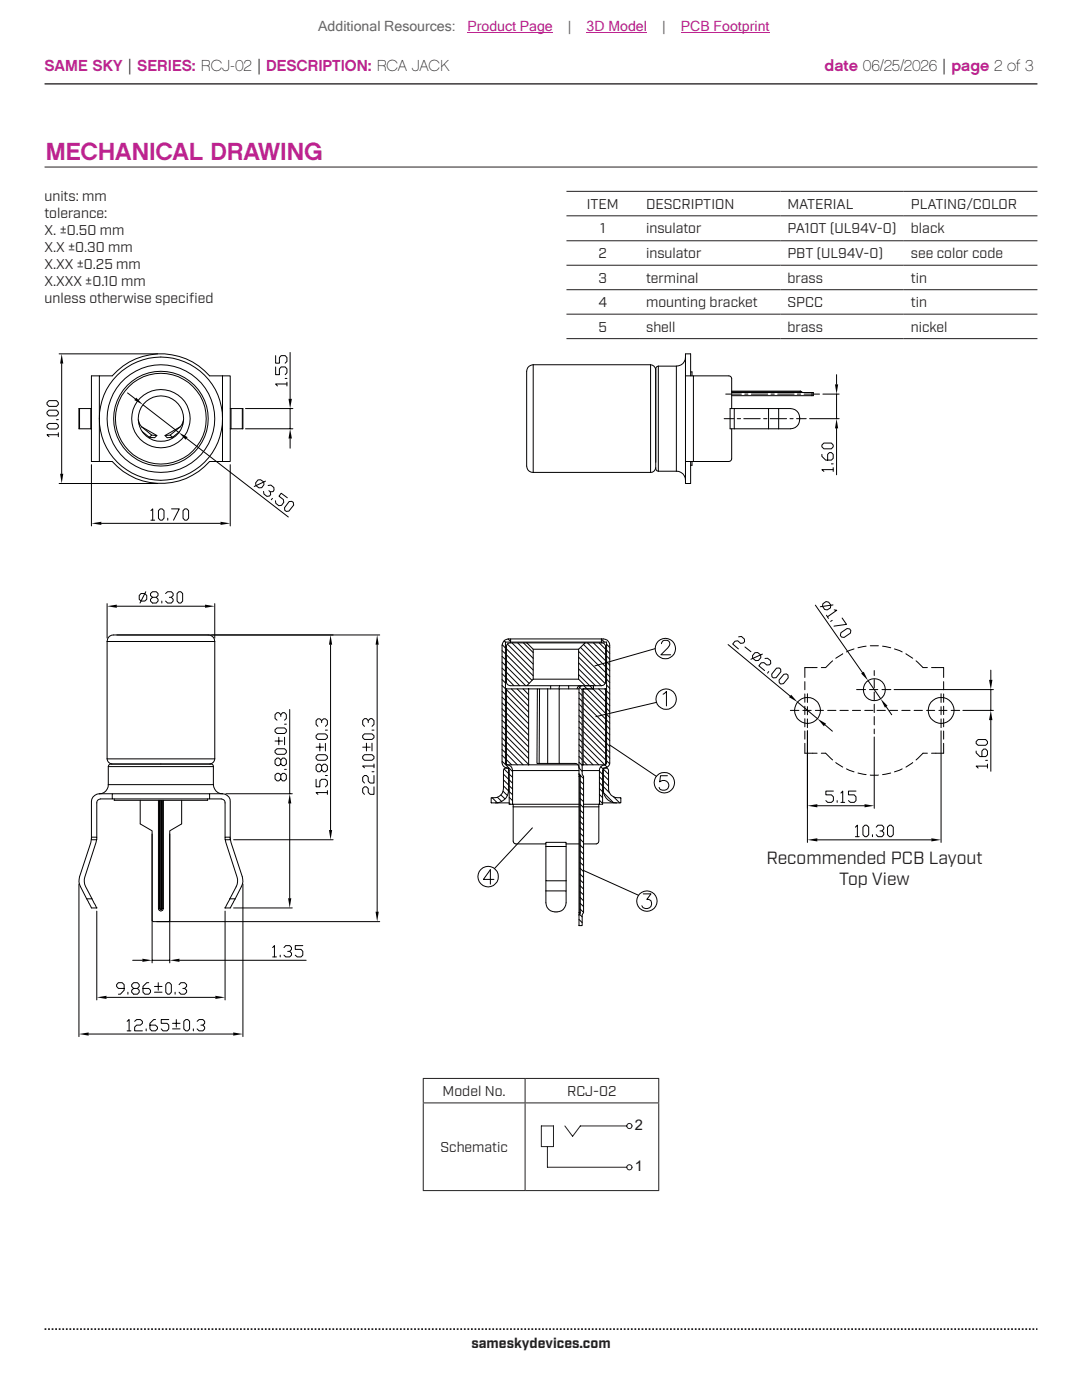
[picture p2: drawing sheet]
<svg xmlns="http://www.w3.org/2000/svg" width="216mm" height="279mm" viewBox="0 0 216 279" stroke-linecap="round" stroke-linejoin="round" font-family="sans-serif">
<path d="M8.9 16.7h198.1" fill="none" stroke="#231f20" stroke-width=".26"/>
<path d="M8.9 265.3h198.1" fill="none" stroke="#231f20" stroke-width=".35" stroke-dasharray=".4 .4 .4 .4 .4 .4" stroke-dashoffset=".7" stroke-linecap="butt"/>
<g fill="none" stroke="#231f20" stroke-width=".2">
<path d="M8.9 33.3h198.1M113 38.2h94M113 43.1h94M113 48.1h94M113 52.9h94M113 57.8h94M113 62.7h94M113 67.6h94M84.4 215.2h47.1M84.5 215.3v4.7M104.8 215.3v4.7M131.4 215.3v4.7"/>
<path d="M84.4 220.1h47.1M84.4 237.6h47.1M84.5 220.2v17.3M104.8 220.2v17.3M108 224.7h2.4v4.1h-2.4zM109.2 228.8v4.1h15.9M112.7 224.7l1.6 2.1 1.5-2.1h9.3M131.4 220.2v17.3"/>
<circle cx="125.6" cy="224.7" r=".52"/>
<circle cx="125.6" cy="233" r=".52"/>
</g>
<g fill="none" stroke="#000" stroke-width=".2">
<path d="M11.8 70.6h19.7M12.3 72.6v22M19.8 75h-1.6v17.1h1.6M25.4 78.4l1.6 1.2M44.4 75h-2.6a12.9 12.9 0 0 0-19.4 0h-2.6v8.6M44.4 75h1.5v17.1h-1.5M44.4 75v8.6M55 73.2v1.6h.8v-1.2l.3-.4h.8l.4 .4v.8l-.4 .4M55 71v1.5h.8v-1.1l.3-.4h.8l.4 .4v.7l-.4 .4M56.9 75.5h.4M57.3 76.6h-2.3l.4 .4M57.3 76.3v.7"/>
<path d="M57.9 70.3v9.3M106.4 72.8a1.33 1.33 0 0 0-1.3 1.3v18.9a1.25 1.25 0 0 0 1.3 1.3M106.4 72.8v21.5M106.4 72.8h23.4M129.8 72.8a1.1 1.1 0 0 1 1 .9M129.8 72.8v21.5M131.4 73.1l-.3 .1-.3 .4v19.9l.3 .5h.3M131.4 73.1h3.6M131.4 73.1v20.9M135 73.1v20.9M136.8 75h1.6M136.8 71.3a1.76 1.76 0 0 1-1.8 1.8"/>
<path d="M137.8 75v-4.4h-1v25.9h1v-4.4M137.8 74.2h.3v.8M144.8 78.7h3.1M146 78.3h16v.7M146 78.1h13.7v.2M146 78.2h13.9M148.6 78.7h.6M149.9 78.7h3.3M153.8 78.7h.7M155.2 78.7h3.3M159.1 78.7h.7M159.7 78.1l.5 .2"/>
<path d="M160.4 78.7h3.1M162 78.3h.3v.7h-16.3M164.2 78.7h3.2M166.9 74.8v1.9M166.9 78.7v4.9M9.4 84.9l.4-.4h1.5l.3 .4v.4l-.3 .3h-1.5l-.4-.3zM9.4 82.3l.4-.4h1.5l.3 .4v.3l-.3 .4h-1.5l-.4-.4zM9.4 80.4l.4-.4h1.5l.3 .4v.3l-.3 .4h-1.5l-.4-.4zM11.3 83.8h.3M11.6 86.8h-2.2l.4 .4M11.6 86.4v.8M11.8 96.5h19.7"/>
<path d="M15.9 81.5v4.1h2.2M18.1 85.6h.1M18.1 81.5v4.1M18.2 81.5h-2.4v4.1h.1M18.2 92.7v12.3M19.8 83.6v8.5h2.6a13 13 0 0 0 19.4 0h2.6v-8.5M27.6 83.8l.3 .8h-.2M27.9 84.6l.4 .6M28.3 85.2l2 1.6-.5 .5-1.4-1.2M28.3 85.2l3 1.7M28.5 80.8l7.2 5.5M30.3 86.8l1 .1-.4 .5-1.1-.1"/>
<path d="M34 86.8l-1.1 .1 .5 .5 1-.1M36 85.2l-3.1 1.7M36.4 84.6l-.4 .6-2 1.6 .4 .5 1.5-1.2M36.4 84.6h.1M36.6 83.8l-.2 .8M37.2 87.5l20.3 15.7M44.4 83.6a12.3 12.3 0 0 0-12.3-12.3 12.3 12.3 0 0 0-12.3 12.3M44.4 83.6a12.3 12.3 0 0 1-12.3 12.3 12.3 12.3 0 0 1-12.3-12.3M45.9 92.7v12.3M45.9 81.5h2.6v4.1h-.1M45.9 85.6h.2M46.1 81.5v4.1"/>
<path d="M48.4 81.5v4.1h-2.3M49 85.6h9.4M49 81.5h9.4M51.5 95.8l.5-.1 .6 .5 .1 .5-.5 .6-.5 .1-.6-.5-.1-.5zM52.6 98.1l.1 .5 .6 .5 .5-.1 .2-.3-.1-.5M53 96l-2.3 1.1M53.5 96.9l.6-.1 .5 .5 .1 .5-.2 .3-.6 .1-.2-.3M54.4 99.5l-.3 .2M57.3 99.3l-1.2-.9-.4 .6 .8 .7 .1 .6-.4 .5-.6 .1-.6-.4v-.6M57.9 81.5v4.1M57.9 87.5v2M106.4 94.3h23.4"/>
<path d="M130.8 93.3a1.01 1.01 0 0 1-1 1M131.4 94h3.6M135 94a1.76 1.76 0 0 1 1.8 1.9M136.8 92.1h1.6M138.1 92.1v.8h-.3M144.5 83.6h1.9M146 81.5v-6l-.3-.4-7.3-.1v17.1l7.3-.1 .3-.4v-6M146.5 81.5h-.8v4.1h12a2.03 2.03 0 0 0 1.9-2 2.03 2.03 0 0 0-1.9-2.1h-2.3M147.1 83.6h.7M148.4 83.6h3.3M152.4 83.6h.6M153.4 81.5h2v4.1"/>
<path d="M153.4 81.5h-6.9v4.1M153.4 81.5v4.1M153.7 83.6h3.3M157.6 83.6h.7M158.9 83.6h2M161.5 83.6h5.9M164 88.8l.4-.4h1.5l.4 .4v.4l-.4 .4h-1.5l-.4-.4zM164 90.7v.4l.8 .7h1.1l.4-.3v-.8l-.4-.4h-.4l-.4 .4v1.1M165.9 92.6h.4M166.3 93.7h-2.3l.4 .4M166.3 93.3v.8M166.9 85.5v9.3"/>
<path d="M20.2 104.4h23.8M28.1 118.5h.8l.4 .3v.8l-.4 .4h-.8l-.3-.4v-.8zM29.1 118.1l-1.2 2.3M30.1 101.9l.4-.3v2.2M30.1 103.8h.8M31.2 119.2l.3 .4v.4l-.3 .4h-.8l-.4-.4v-.4l.4-.4h.8l.3-.4v-.3l-.3-.4h-.8l-.4 .4v.3l.4 .4M32 101.6h.4l.3 .3v1.5l-.3 .4h-.4l-.4-.4v-1.5zM32.3 120v.4M33 118.5l.4-.4h.8l.3 .4v.3l-.3 .4h-.4M33.5 103.4v.4M34.2 119.2l.3 .4v.4l-.3 .4h-.8l-.4-.4M34.2 101.6h1.6l-1.2 2.2"/>
<path d="M35.7 118.1h.4l.3 .4v1.5l-.3 .4h-.4l-.4-.4v-1.5zM36.9 101.6h.4l.3 .3v1.5l-.3 .4h-.4l-.4-.4v-1.5zM57.7 100.1h.5l.3 .2 .1 .5-.9 1.2-.6 .1-.3-.3v-.5zM21.4 120.5v6.9M21.4 128v23.4M21.4 128h21.5M23.3 121h17.6M41.5 126.7a1.3 1.3 0 0 1 1.4 1.3M42.9 120.5v6.9M42.9 128v23.4M66 128.7v37M75.3 128.7v53.3"/>
<path d="M75.8 126.7h-53.1a1.25 1.25 0 0 0-1.3 1.3M100.2 132.1l.7 .7M100.2 139.1l.7 .7M100.2 138l.7 .6M100.2 136.8l.7 .6M100.2 135.6l.7 .7M100.2 134.5l.7 .6M100.2 133.3l.7 .7M100.2 131l.7 .6M100.2 129.8l.7 .7M100.2 128.7l.7 .6M100.6 127.9l.3 .2"/>
<path d="M100.9 128.1v24.1M100.9 128.1h20.1v24.1M101.1 140l4.4 4.4M101.1 138.8l4.4 4.5M101.1 137.6l4.4 4.5M101.1 129.5l5.3 5.4M101.1 130.7l5.1 5.1M101.1 131.8l4.5 4.6M101.1 133l3.8 3.8M101.1 134.2l2.6 2.6M101.1 135.3l1.5 1.5M101.3 128.5l5.1 5.2"/>
<path d="M101.4 127.5l.5 .5M101.9 127.5a1.38 1.38 0 0 0-1.7 1.3v23.4a1.21 1.21 0 0 0 1.2 1.1l.2 .5v6.7h13.9M102 137.5l3.5 3.5M102.2 128.3l4.2 4.2M103.2 137.5l2.3 2.3M103.3 128.3l3.1 3.1M104.4 137.5l1.1 1.1M104.5 128.3l1.9 1.9M105.1 128.3l1.3 1.3h9.1M105.1 128.3h11.7l-1.3 1.3M105.1 128.3h-3.3a.69 .69 0 0 0-.7 .8v7a.75 .75 0 0 0 .7 .7h3.3M105.5 137.5v15.1"/>
<path d="M106.4 135.5l-1.3 1.3h4.7M106.4 129.6v5.9M107.2 137.5h-6.1v15.1h14.2M107.7 137.5h-.5l-.1 14.9h.5M109.3 137.5v14.9M109.3 137.5h-1.6l-.1 14.9M111.7 136.8l-.1 .7h-2.3M111.7 136.8h1.8v.7M111.7 136.8h-1.8v.7M113.5 136.8h2.7M115.5 134.6l5.3 5.4M115.5 130l5.3 5.3"/>
<path d="M115.5 131.2l5.3 5.2M115.5 132.3l4.5 4.5M115.5 133.5l3.3 3.3M115.5 129.6v5.9M115.5 139.3l.7 .7M115.5 138.2l.7 .6M115.5 137.5h-3.9v14.9h3.1a.81 .81 0 0 1 .8 .8M115.6 137.1l.6 .6M115.8 136.8l-.3 .1-.4 .6M115.8 129.2l5 5M116.2 136.8l-.6 .4-.1 .3M116.2 136.8h2.2v.7h-2.1l-.1 .1v16.9l.2 .4v27.3l-.2 .4v2.1h-.7v-47.2"/>
<path d="M116.4 139l4.4 4.5M116.4 137.9l4.4 4.4M116.4 128.6l4.4 4.5M116.5 136.8l4.3 4.4M116.8 128.3h3.2a.74 .74 0 0 1 .8 .8v7a.81 .81 0 0 1-.8 .7h-3.2l-1.3-1.3h-9.1M117.2 128.3l3.6 3.6M118.4 128.3l2.4 2.4M119.4 137.5l1.4 1.4M119.6 128.3l1.2 1.3M120 127.5v.6M120 127.5a1.33 1.33 0 0 1 1.7 1.3v23.4a1.21 1.21 0 0 1-1.2 1.1l-.3 .5v6.7h-3.8M120 127.6l.6 .5"/>
<path d="M120 127.5h-18.1v.6M120.6 137.5l.2 .2M121 130.9l.7 .6M121 139l.7 .7M121 137.9l.7 .6M121 136.7l.7 .7M121 135.5l.7 .7M121 134.4l.7 .6M121 133.2l.7 .7M121 132.1l.7 .6M121 129.7l.7 .7M121 128.6l.7 .6"/>
<path d="M130.7 129.5l-12 3.4M132 128.5l.3-.6a.98 .98 0 0 1 1.2 .2 .93 .93 0 0 1-.2 1.2l-1.4 1.4h1.9M132.3 138.6l.7-.6v2.9M145.3 128.6l12.3 10.3M147.4 127.1l.5-.1 .6 .5 .1 .5-.3 .3-.5 .1-.6-.5-.5 .1-.5 .5 1.1 1M148.6 129.1l1.2 1M150.6 130.3l.6-.1 .6 .5v.6l-.5 .5h-.5l-.6-.4v-.5zM152.1 130.5l-2.3 1.1M152.6 131.4h.6l.6 .4v.6l-.2 .3h-.6l-.6-.5-.5 .1-.5 .6 1.2 .9M153.4 134l-.2 .3M154.9 133.3h.6l.3 .2v.6l-.9 1.1-.6 .1-.3-.3v-.5zM156.4 134.6l.5-.1 .3 .2 .1 .6-1 1.1-.5 .1-.3-.3v-.5z"/>
<path d="M160.6 136v1.7M160.6 138.5v1.7M161.1 138.5v1.7M162.7 120.8l9.4 13.5M163 133.2h-2.4v2M164.2 120.5l.6-.4 .5 .1 .5 .6-.1 .5-.6 .4-.5-.1-.5-.6zM164.9 122.8l.4 .6M166.1 123.8l-.4 .2M166.1 131.9l-1.3 1.3h-.9M166.2 120.7l-2.5 .4M166.5 121.7l.5 .1-1.9 1.3M167.8 126.3l1.2-.9 .5 .1 .3 .3-.1 .5-1.3 .9-.5-.1-.2-.3z"/>
<path d="M168 123.3l.9 1.3-2.5 .4M168.2 130.5l-1.4 .9M170.4 129.5l-1.5 .6M170.9 137.6h1.8M172.8 129l-1.6 .3M173.2 135.8l2.5 3.6M173.5 137.6h1.7M173.7 128.9h1.6M174.4 133.8v1M174.4 135.6v1.7M174.4 138.1v1.6M176 137.6h1.8"/>
<path d="M176.1 129l1.6 .3M178.4 137.6h19.8M178.5 129.5l1.5 .6M180.8 130.5l1.3 .9M182.8 131.9l1.4 1.3h.8M185.9 133.2h2.4v2M187.8 138.5v1.7M188.3 136v1.7M188.3 138.5v1.7M197.7 133.7v2M197.7 137.6v4.2M19.8 158.4a1.65 1.65 0 0 0-1.6 1.6v7.1"/>
<path d="M19.8 158.4h2.6M21.4 151.4a1.09 1.09 0 0 0 .9 1.1M21.4 151.4h21.5M21.6 153v3.6M21.6 153h21M21.6 156.6h21M21.6 156.6a1.76 1.76 0 0 1-1.8 1.8M21.6 153l.3-.5h.3h19.9l.4 .2 .1 .3M22.4 159.4h-2.3a.74 .74 0 0 0-.8 .8v6.9M22.4 158.4h19.4v1h-19.4zM22.8 159.4v.3h18.6v-.3M28 159.7v4.7l2.4 1.4v18.1h45.4"/>
<path d="M31.6 159.7v21.6M31.9 159.7v21.6l.2 .1 .1-.1M32 159.7v21.6M32.3 159.7v21.6M32.4 159.7v21.6h.2M32.6 159.7v21.6M36.2 159.7v4.7l-2.3 1.4v17.9l-.3 .2M41.8 159.4h2.4a.74 .74 0 0 1 .7 .8v6.9M41.8 158.4h2.6M42.6 153v3.6M42.6 156.6a1.82 1.82 0 0 0 1.8 1.8M42.9 151.4a1.1 1.1 0 0 1-1 1.1"/>
<path d="M44.4 158.4a1.58 1.58 0 0 1 1.5 1.6v7.1M45.1 158.4h13.2M54.9 149.8l.4-.4h1.5l.3 .4v.4l-.3 .3h-1.5l-.4-.3zM54.9 145.6l.4-.3h1.5l.3 .3v.4l-.3 .4h-1.5l-.4-.4zM54.9 147.9h1.5M55.6 147.1v1.5M56 154.7l.4-.4h.4l.3 .4v.7l-.3 .4h-.4l-.4-.4v-.7l-.4-.4h-.3l-.4 .4v.7l.4 .4h.3l.4-.4M56 151.7l.4-.4h.4l.3 .4v.7l-.3 .4h-.4l-.4-.4v-.7l-.4-.4h-.3l-.4 .4v.7l.4 .4h.3l.4-.4M56 142.6l.4-.4h.4l.3 .4v.8l-.3 .3M56 143v-.4l-.4-.4h-.3l-.4 .4v.8l.4 .3M56.8 153.5h.3M56.8 144.5h.3"/>
<path d="M56.8 147.1v1.5M57.8 141.6v16.8M63.1 151l.3-.4h1.5l.4 .4v.4l-.4 .3h-1.5l-.3-.3zM63.1 146.8l.3-.3h1.5l.4 .3v.4l-.4 .4h-1.5l-.3-.4zM63.1 155.5v1.5h.7v-1.1l.4-.4h.7l.4 .4v.7l-.4 .4M63.1 149.1h1.5M63.8 148.4v1.5M64.2 152.9l.4-.4h.3l.4 .4v.7l-.4 .4h-.3l-.4-.4v-.7l-.4-.4h-.4l-.3 .4v.7l.3 .4h.4l.4-.4M64.2 143.8l.4-.3h.3l.4 .3v.8l-.4 .4M64.2 144.2v-.4l-.4-.3h-.4l-.3 .3v.8l.3 .4M64.9 148.4v1.5M64.9 145.7h.4"/>
<path d="M64.9 154.8h.4M65.3 158.2h-2.2l.3 .3M65.3 157.8v.7M72.4 151l.3-.4h1.5l.4 .4v.4l-.4 .3h-1.5l-.3-.3zM72.4 146.8l.3-.3h1.5l.4 .3v.4l-.4 .4h-1.5l-.3-.4zM72.4 149.1h1.5M73.1 148.3v1.6M73.5 143.8l.4-.4h.3l.4 .4v.8l-.4 .4M73.5 144.2v-.4l-.4-.4h-.4l-.3 .4v.8l.3 .4M74.2 148.3v1.6M74.2 154h.4M74.2 145.7h.4"/>
<path d="M74.6 157v1.5h-.7l-.4-.4v-.7l-.4-.4h-.4l-.3 .4v.7l.3 .4M74.6 154.8v1.5h-.7l-.4-.4v-.8l-.4-.3h-.4l-.3 .3v.8l.3 .4M74.6 152.9h-2.2l.3 .3M74.6 152.5v.7M98.2 159.2l1 1M99.3 159.1l.8 .9M99.9 158.6l.9 .8M100.2 151.9l2.1 2.1M100.2 150.7l.7 .7M100.2 149.6l.7 .6M100.2 148.4l.7 .7M100.2 147.3l.7 .6"/>
<path d="M100.2 146.1l.7 .6M100.2 144.9l.7 .7M100.2 143.8l.7 .6M100.2 142.6l.7 .7M100.2 141.4l.7 .7M100.2 140.3l.7 .6M100.4 157.9l.9 .9M100.5 154.5l1 1M100.5 155.6l1 1.1M100.5 156.8l1 1.1M100.6 153.5l.9 .9M100.9 152.2h.2"/>
<path d="M100.9 152.2l.3 .4a1.13 1.13 0 0 1 1.1 1.2M101.1 151.6l1 1M101.1 142.3l4.4 4.4M101.1 150.4l2.1 2.2M101.1 149.3l3.3 3.3M101.1 148.1l4.4 4.5M101.1 146.9l4.4 4.5M101.1 145.8l4.4 4.5M101.1 144.6l4.4 4.5M101.1 143.5l4.4 4.4M101.1 141.1l4.4 4.5M101.5 157.7a2.53 2.53 0 0 1-2.6 2.5"/>
<path d="M101.5 157.7h.1M101.5 157.7v-4.4h-.8l-.2 .5v3.6a1.94 1.94 0 0 1-2.5 1.8v1h.9M101.6 159.1l.7 .7M101.6 158l.7 .6M101.6 156.8l.7 .7M101.6 155.6l.7 .7M101.6 154.5l.7 .6M102.3 153.8h13.2M102.3 153.8v6.7M107.6 152.4h4M115.5 145.2l.7 .6M115.5 147.5l.7 .6"/>
<path d="M115.5 141.7l.7 .6M115.5 148.6l.7 .7M115.5 153.3l.7 .6M115.5 152.1l.7 .7M115.5 151l.7 .6M115.5 149.8l.7 .7M115.5 146.3l.7 .7M115.5 144l.7 .6M115.5 142.8l.7 .7M115.5 140.5l.7 .7M115.7 154.7l-.2-.2 .9 .9M115.7 154.7v.2h-.2"/>
<path d="M115.7 154.7v27.7M115.8 154.9v27.2M115.8 159.4l.6 .6M115.8 158.2l.6 .6M115.8 157l.6 .7M115.8 155.9l.6 .6M116.2 153.8h3.4M116.2 152.6h4.6v-15.1h-4.4v15.1M116.4 146l4.4 4.5M116.4 148.3l4.8 4.8M116.4 144.8l4.4 4.5M116.4 142.5l4.4 4.5"/>
<path d="M116.4 141.4l4.4 4.4M116.4 151.8l.8 .8M116.4 150.7l1.9 1.9M116.4 149.5l3.1 3.1M116.4 147.2l4.4 4.4M116.4 143.7l4.4 4.5M116.4 140.2l4.4 4.4M119.6 155l.6 .7M119.6 153.9l.6 .6M119.6 156.2l.6 .7M119.6 157.4l.6 .6M119.6 158.5l.6 .7"/>
<path d="M119.6 159.7l.6 .7M119.6 153.8v6.7M119.9 153l.5 .5M120.2 157.7h.2M120.4 157.7v-4.4h.8l.2 .5v3.6a1.9 1.9 0 0 0 2.5 1.8v1h-.9M120.4 157.7a2.53 2.53 0 0 0 2.6 2.5M120.4 154.7l1 1M120.4 153.5l1 1M120.4 157l1.2 1.2M120.4 155.8l1 1.1M120.4 158.2l2 2M120.8 152.2h.2"/>
<path d="M121 151.8l.7 .6M121 150.7l.7 .6M121 149.5l.7 .6M121 148.3l.7 .7M121 147.2l.7 .6M121 146l.7 .7M121 144.8l.7 .7M121 143.7l.7 .6M121 142.5l.7 .7M121 141.4l.7 .6M121 140.2l.7 .6M121 152.2l-.3 .4a1.13 1.13 0 0 0-1.1 1.2"/>
<path d="M121.7 148.7l9.3 6.2M122.4 159l1.2 1.2M123.8 159.2l.1 .1M131 140.2l-12.1 2.8M133.2 154.8h-1.4l-.2 1.2a1.03 1.03 0 0 1 1.6 0 1.03 1.03 0 0 1-.2 1.5 1.03 1.03 0 0 1-1.5-.4M157.7 141.8h1.7M159.1 140.1l4 3.3M160.2 141.8h1.7M160.6 148.3v2h2.4M160.6 140.9v1.7M160.6 143.4v1.7M160.6 145.9v1.6"/>
<path d="M161.1 141v1.6M161.1 143.5v1.7M161.1 145.9v22.2M162.7 141.8h1.6M163.9 150.3h.9l1.3 1.4M164.6 144.7l1.5 1.2M165.1 141.8h1.7M166.3 157.9h-1.5v.7h1.1l.4 .4v.8l-.4 .3h-.8l-.3-.3M166.8 152.2l1.4 .9M167 159.8v.3M167.6 141.8h1.7M167.8 158.3l.4-.4v2.2"/>
<path d="M168.9 153.4l1.5 .6M170.1 141.8h1.6M170.8 157.9h-1.5v.7h1.1l.4 .4v.8l-.4 .3h-.7l-.4-.3M171.2 154.3l1.6 .3M172.5 141.8h1.7M173.7 154.7h1.6M174.4 140.5v1.7M174.4 143v1.7M174.4 145.5v.9M174.4 147.1v14.2M175 141.8h1.7M176.8 141l1.1 1.6"/>
<path d="M177.5 141.8h1.6M177.7 154.3l-1.6 .3M179.9 141.8h1.7M180 153.4l-1.5 .6M182.1 152.2l-1.3 .9M182.4 141.8h1.7M184.9 141.8h1.6M185 150.3h-.8l-1.4 1.4M187.3 141.8h1.7M187.8 141v1.6M187.8 143.5v1.7M187.8 145.9v22.2"/>
<path d="M188.3 148.3v2h-2.4M188.3 140.9v1.7M188.3 143.4v1.7M188.3 145.9v1.6M189.8 141.8h1.7M192.1 141.8h6.1M194.8 148l.4-.4h1.5l.3 .4v.4l-.3 .3h-1.5l-.4-.3zM194.8 149.9v.3l.7 .8h1.2l.3-.4v-.7l-.3-.4h-.4l-.4 .4v1.1M196.7 151.7h.3M197 152.9h-2.2l.4 .4M197 152.5v.8M197.7 143.7v10.2"/>
<path d="M15.8 176.4v30.5M17.3 179.4l.9 1.8h1.1M18.2 167.3l-.1 .8-2.2 6.9a2.39 2.39 0 0 0 .2 2l1.2 2.4h1.1l-1.3-2.4a2.59 2.59 0 0 1-.2-2l2.4-7.4M18.2 167.1h1.1v.5h-1.1zM18.4 179.4l.9 1.8M30.4 166.4v25.8M33.9 166.4v25.8M44.9 167.1h1v.5h-1zM45 167.6l2.3 7.4a2.59 2.59 0 0 1-.2 2l-1.2 2.4M45.9 179.4l-1 1.8M45.9 179.4h1M45.9 167.3l2.5 7.7a2.39 2.39 0 0 1-.2 2l-1.3 2.4"/>
<path d="M46.6 167.6h19.9M46.9 179.4l-1 1.8h-1M48.5 176.4v30.5M57.8 160.4v18.9M98 160.2h.1M98.6 175.5h-2.1l1.3-1.9v2.9M98.9 160.2h2.7M101.6 160.3l.2 .2M102.4 160.5v7.4l.3 .4 6.2 .1v-.3h4.1v.3M102.4 161h13.1M106.2 165.2l-7.5 8.1M108.9 168.9v6.9h4.1"/>
<path d="M108.9 168.4v.5M108.9 175.8v4.4a2.03 2.03 0 0 0 2 1.8 2.03 2.03 0 0 0 2.1-1.8v-2.4h-4.1M113 168.4h2.5M113 168.4v.5h-4.1M113 168.9v8.9M115.8 179.1l.6 .7M115.8 178l.6 .6M115.8 176.8l.6 .6M115.8 175.6l.6 .7M115.8 174.5l.6 .6M115.8 173.3l.6 .7M115.8 172.1l.6 .7"/>
<path d="M115.8 171l.6 .6M115.8 169.8l.6 .7M115.8 168.7l.6 .6M115.8 167.5l.6 .6M115.8 166.3l.6 .7M115.8 165.2l.6 .6M115.8 164l.6 .7M115.8 162.8l.6 .7M115.8 161.7l.6 .6M115.8 160.5l.6 .7M116.4 161h3.1M116.4 173.7l11 5"/>
<path d="M119.5 160.5v.5M119.5 161l-.1 7.1-.4 .3h-2.6M120.2 160.2h2.8M128.4 178.4h1.5l-.8 1.1a.94 .94 0 0 1 .9 1.1 .94 .94 0 0 1-1.2 .7l-.4-.1-.3-.4M163.1 167.6h22.7M163.1 160.8h9.4M167.8 160.1h.7M170.7 165.1l.4-.4v2.3M170.7 167h.7M172.6 164.7h.3l.4 .4v1.5l-.4 .4h-.3l-.4-.4v-1.5zM174.1 166.6v.4M174.8 165.1l.4-.4h.8l.3 .4v.3l-.3 .4h-.4"/>
<path d="M176 165.8l.3 .4v.4l-.3 .4h-.8l-.4-.4M177.5 164.7h.3l.4 .4v1.5l-.4 .4h-.3l-.4-.4v-1.5zM19.3 181.2h.1M19.3 181.8v17.8M21.3 199h21.7M24.8 197.3h-1.2l-.3-.4v-.4l.3-.4h.8l.4 .4v1.1l-.8 .8h-.4M25.5 198v.4M26.5 191.6h1.9M27.4 197.3l.4 .3v.4l-.4 .4h-.7l-.4-.4v-.4l.4-.3h.7l.4-.4v-.4l-.4-.4h-.7l-.4 .4v.4l.4 .4M29.7 196.1h-.4l-.8 .8v1.1l.4 .4h.8l.3-.4v-.4l-.3-.3h-1.2M30.4 191.6h3.5M30.8 198h1.5"/>
<path d="M30.8 196.9h1.5M31.6 196.1v1.5M31.6 181.3l.2 .4 .3 .1 .3-.1 .2-.4M31.6 181.3h.3l.2 .3 .2-.1 .1-.2h-.2M33.4 196.1h.4l.4 .4v1.5l-.4 .4h-.4l-.3-.4v-1.5zM34.9 198v.4M35.7 196.5l.4-.4h.7l.4 .4v.4l-.4 .4h-.3M35.8 191.6h25.3M36.8 197.3l.4 .3v.4l-.4 .4h-.7l-.4-.4M44.9 181.2h.1M44.9 181.8v17.8M46.6 181.2h11.7"/>
<path d="M54.4 189.1l.4-.4v2.3M54.4 191h.8M55.9 190.6v.4M56.7 189.1l.3-.4h.8l.4 .4v.4l-.4 .4h-.4M57.8 189.9l.4 .3v.4l-.4 .4h-.8l-.3-.4M60.4 188.7h-1.5v.8h1.2l.3 .4v.7l-.3 .4h-.8l-.4-.4M115.5 182.1h.2v.3M115.5 184.6l.1 .1M115.5 183.5l.7 .6M115.6 182.4l.6 .6M115.7 182.4l-.2 .2M115.8 181.4l.6 .7"/>
<path d="M115.8 180.3l.6 .6M17.7 206.4h28.8M25.4 203.8l.4-.3v2.2M25.4 205.7h.7M26.9 203.8l.4-.3h.7l.4 .3v.4l-.4 .4h-.7l-.4 .4v.7h1.5M29.2 205.3v.4M31 203.5h-.3l-.8 .7v1.1l.4 .4h.7l.4-.4v-.3l-.4-.4h-1.1M33.7 203.5h-1.5v.7h1.1l.4 .4v.7l-.4 .4h-.8l-.3-.4M34.4 205.3h1.5M34.4 204.2h1.5M35.2 203.5v1.5M36.7 203.8l.4-.3h.4l.3 .3v1.5l-.3 .4h-.4l-.4-.4z"/>
<path d="M38.6 205.3v.4M39.3 203.8l.4-.3h.8l.3 .3v.4l-.3 .4h-.4M40.5 204.6l.3 .4v.3l-.3 .4h-.8l-.4-.4"/>
<circle cx="32.1" cy="83.6" r="9.4"/>
<circle cx="32.1" cy="83.6" r="9"/>
<circle cx="32.1" cy="83.6" r="4.5"/>
<circle cx="32.1" cy="83.6" r="10.7"/>
<circle cx="32.1" cy="83.6" r="5.8"/>
<circle cx="132.8" cy="129.4" r="2.03"/>
<circle cx="132.9" cy="139.5" r="2.03"/>
<circle cx="174.5" cy="137.6" r="2.2"/>
<circle cx="132.6" cy="156.2" r="2.04"/>
<circle cx="161.1" cy="141.8" r="2.59"/>
<circle cx="187.8" cy="141.8" r="2.59"/>
<circle cx="97.4" cy="175" r="2.04"/>
<circle cx="129.1" cy="179.8" r="2.03"/>
</g>
<g fill="#000">
<path d="M12.3 70.6l.3 2h-.6zM27.2 79.4l1.3 1.4-1.7-1zM57.6 79.6h.6l-.3 1.9zM166.6 76.7h.6l-.3 2zM12 94.6h.6l-.3 1.9zM35.7 86.3l1.7 .9-.4 .6zM57.9 85.6l.3 1.9h-.6zM166.9 83.6l.3 1.9h-.6zM18.2 104.4l2-.3v.7zM44 104.1l1.9 .3-1.9 .4zM21.4 121l1.9-.3v.6zM40.9 120.7l2 .3-2 .3z"/>
<path d="M66 126.7l.3 2h-.7zM75.3 126.7l.3 2h-.7zM157.9 138.6l1.2 1.5-1.7-1zM171.8 134.4l.5-.3 .9 1.7zM197.4 135.7h.6l-.3 1.9zM163.1 143.4l1.7 1-.4 .5zM175.7 139.4l1.4 1.5-.5 .3zM197.7 141.8l.3 1.9h-.6zM57.5 179.3h.6l-.3 1.9zM57.8 158.4l.3 2h-.6zM65.6 165.7h.7l-.3 1.9zM161.1 160.8l2-.3v.6z"/>
<path d="M161.1 167.6l2-.3v.6zM172.5 160.5l1.9 .3-1.9 .3zM185.8 167.3l2 .3-2 .3zM19.3 199l2-.3v.7zM28.4 191.3l2 .3-2 .4zM33.9 191.6l1.9-.3v.7zM43 198.7l1.9 .3-1.9 .4zM74.9 182h.7l-.3 1.9zM15.8 206.4l1.9-.4v.7zM46.5 206l2 .4-2 .3z"/>
</g>
<path d="M93.3 6.5h17M117.1 6.5h12M135.8 6.5h17.8" fill="none" stroke="#bd238f" stroke-width=".2"/>
<text font-size="4.9" fill="#bd238f" x="9.1" y="31.9">MECHANICAL DRAWING</text>
<g font-size="3.5" fill="#231f20">
<text x="152.9" y="172.4">Recommended PCB Layout</text>
<text x="167.5" y="176.7">Top View</text>
</g>
<g font-size="3.2" fill="#bd238f">
<text x="8.9" y="14.3">SAME SKY | SERIES: RCJ-02 | DESCRIPTION: RCA JACK</text>
<text x="164.5" y="14.3">date 06/25/2026 | page 2 of 3</text>
</g>
<g font-size="2.9" fill="#151721">
<text x="126.7" y="225.5">2</text>
<text x="126.7" y="233.8">1</text>
</g>
<g font-size="2.8" fill="#63676b">
<text x="63.5" y="6.1">Additional Resources:</text>
<text x="113.3" y="6.1">|</text>
<text x="132.1" y="6.1">|</text>
</g>
<g font-size="2.8" fill="#bd238f">
<text x="93.3" y="6.1">Product Page</text>
<text x="117.1" y="6.1">3D Model</text>
<text x="135.8" y="6.1">PCB Footprint</text>
</g>
<g font-size="2.8" fill="#231f20">
<text x="8.9" y="40.2">units: mm</text>
<text x="117.1" y="41.7">ITEM</text>
<text x="128.9" y="41.7">DESCRIPTION</text>
<text x="157.1" y="41.7">MATERIAL</text>
<text x="181.8" y="41.7">PLATING/COLOR</text>
<text x="8.9" y="43.6">tolerance:</text>
<text x="8.9" y="47">X. ±0.50 mm</text>
<text x="119.7" y="46.6">1</text>
<text x="128.9" y="46.5">insulator</text>
<text x="157.1" y="46.5">PA10T (UL94V-0)</text>
<text x="181.8" y="46.5">black</text>
<text x="8.9" y="50.4">X.X ±0.30 mm</text>
<text x="8.9" y="53.8">X.XX ±0.25 mm</text>
<text x="119.4" y="51.5">2</text>
<text x="128.9" y="51.5">insulator</text>
<text x="157.1" y="51.5">PBT (UL94V-0)</text>
<text x="181.8" y="51.5">see color code</text>
<text x="8.9" y="57.1">X.XXX ±0.10 mm</text>
<text x="119.4" y="56.4">3</text>
<text x="128.9" y="56.4">terminal</text>
<text x="157.1" y="56.4">brass</text>
<text x="181.8" y="56.4">tin</text>
<text x="8.9" y="60.5">unless otherwise specif</text>
<text x="37.7" y="60.5">ied</text>
<text x="119.4" y="61.3">4</text>
<text x="128.9" y="61.3">mounting bracket</text>
<text x="157.1" y="61.3">SPCC</text>
<text x="181.8" y="61.3">tin</text>
<text x="119.4" y="66.2">5</text>
<text x="128.9" y="66.2">shell</text>
<text x="157.1" y="66.2">brass</text>
<text x="181.8" y="66.2">nickel</text>
<text x="88.3" y="218.7">Model No.</text>
<text x="113.2" y="218.7">RCJ-02</text>
<text x="87.9" y="229.9">Schematic</text>
<text x="94.1" y="269">sameskydevices.com</text>
</g>
</svg>
